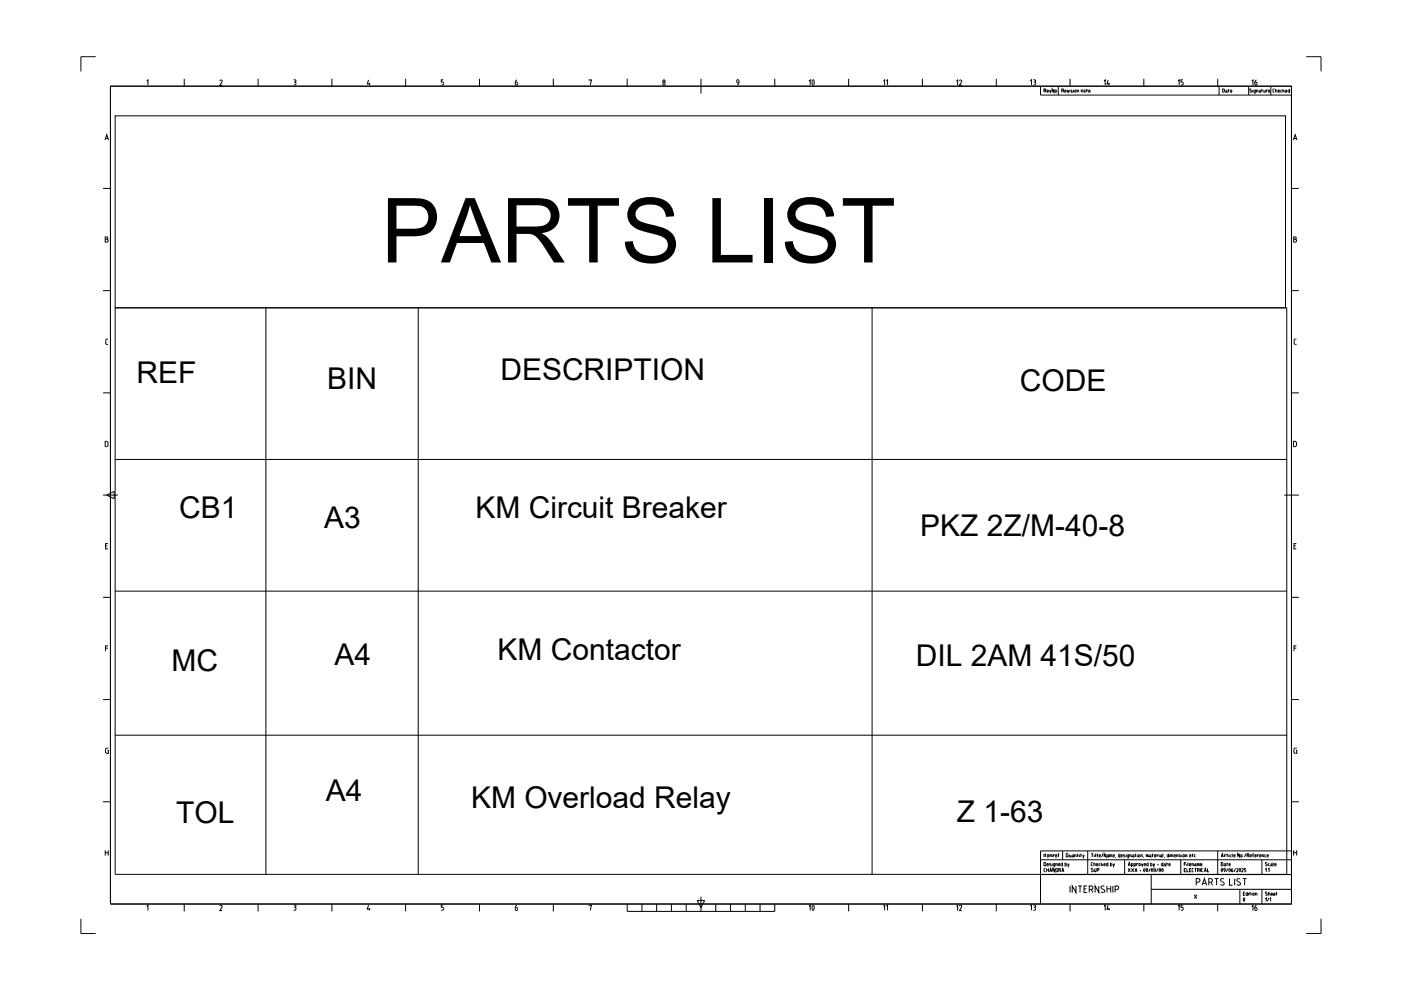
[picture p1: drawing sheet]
<svg xmlns="http://www.w3.org/2000/svg" width="297mm" height="210mm" viewBox="0 0 297 210" stroke-linecap="round" stroke-linejoin="round" font-family="sans-serif">
<!-- layer: 0 -->
<path d="M23.4 18.3h250.4v173.4h-250.4zM24.4 24.6h248.1v40.7h-248.1zM24.4 65.3h248.4v120.1h-248.4zM56.4 65.3v120.1M88.7 65.3v120.1M184.9 65.3v120.1M24.4 97.4h248.4M24.4 125.3h248.4M24.4 155.9h248.4" fill="none" stroke="#000" stroke-width=".21"/>
<!-- layer: Title Block -->
<g fill="none" stroke="#000" stroke-width=".21">
<path d="M20.3 12h-3.1v3.1M23.4 18.3h250.4v173.4h-250.4zM31.1 17.2l.3-.3v1.2M39.1 16.7v1.6M46.6 17.1l.3-.2 .2 .3-.5 .9h.5M54.7 16.7v1.6M62.3 16.9l.4 .1v.1l-.2 .3M62.4 17.4h.1M62.5 17.4l.3 .4M62.7 17.8v.1l-.4 .1M70.4 16.7v1.6M78.1 16.9l-.2 .9h.6"/>
<path d="M78.3 17.6v.5M86 16.7v1.6M94 16.9h-.4v.5l.4 .1 .1 .1M94.1 17.8l-.1 .1-.4 .1M94.1 17.7v.1M101.7 16.7v1.6M109.5 17.5l.2 .2M109.5 17.5h-.3l.1 .5 .2 .1 .2-.3M109.6 17l-.4 .4M109.8 17.7v.1M117.3 16.7v1.6M124.9 17.1v-.2h.5l-.3 1.2"/>
<path d="M133 16.7v1.6M140.5 17.7l.3 .3 .2-.3M140.5 17.7l.3-.3 .2 .3M148.6 16.7v3.1M156.2 17.2l.2 .3M156.2 17.1l.2-.2 .3 .2M156.4 17.5h.3M156.7 17.2a.73 .73 0 0 1-.4 .8M164.3 16.7v1.6M179.9 16.7v1.6M195.6 16.7v1.6M211.2 16.7v1.6"/>
<path d="M222 19.3l.1-.2 .2 .2M222.1 19.6h.2M222.3 19.3h-.3M222.5 19.1l.2 .5 .1-.5M223.5 18.9v.7l-.4-.7v.7M223.7 19.3l.2-.2 .1 .2M223.7 19.3l.2 .3 .1-.3M224.4 18.3v1.9M225.1 19.3h.2l.2 .3M225.3 18.8l.2 .2-.2 .2M225.3 18.9h-.2v.7M225.7 19.3l.2-.2 .1 .2"/>
<path d="M225.7 19.3l.1 .2 .2 .1M226 19.3h-.3M226.3 19.1l.1 .5 .2-.5M226.8 18.9h.1M226.8 19.1v.5M226.9 16.7v1.6M227.2 19.1h.1M227.2 19.1l-.1 .1 .2 .2M227.3 19.4v.1h-.2M227.6 18.9h.1M227.6 19.1v.5M227.9 19.1l.3 .1-.2 .4-.2-.2z"/>
<path d="M228.4 19.6v-.5h.3v.5M229.4 19.1l.2 .5M229.4 19.1h-.1v.5M229.8 19.2l.3-.1v.3l-.1 .2-.2-.2M229.8 19.2v.2M230.4 19.1h.2M230.4 18.9v.7M230.8 19.4l.3 .2M230.8 19.2l.2-.1 .1 .1-.3 .1M230.8 19.2v.3M242.5 16.7v1.6M258.2 16.7v1.6"/>
<path d="M258.5 18.3v1.9M259.2 18.9h.4v.2v.4l-.2 .1h-.2zM259.9 19.1h.1M260 19.1l.2 .5-.3-.1v-.1l.3-.1M260.4 19.1h.2M260.5 18.9v.7M260.9 19.3v.2l.3 .1M260.9 19.3l.1-.2 .2 .2M261.2 19.3h-.3M269.9 19.4l.3 .2M270.2 18.9l-.3 .1M270.4 19.1h.2"/>
<path d="M270.4 18.9v.7M270.6 19.1l.1 .5M271 19.3l.1-.2 .2 .2M271 19.3v.2l.3 .1M271.3 19.3h-.3M271.7 19.1l-.2 .3 .2 .2M271.7 19.6h.1M271.7 19.1h.1M272 18.9v.7M272.2 19.3l.1 .3M272.3 19.2l-.3 .1M272.5 19.3l.2-.2 .2 .2"/>
<path d="M272.5 19.3l.1 .2 .3 .1M272.9 19.3h-.4M273.4 18.9v.7l-.3-.1v-.4h.3M277 12h3.1v3.1M21.9 39.9h1.5M22.3 29.7l.3-1.1 .4 1.1M22.4 29.4h.5M220.6 20.2h53.2M273.8 39.9h1.6M274.2 29.7l.4-1.1 .4 1.1M274.3 29.4h.6M22.3 50.2l.5 .1 .1 .2-.3 .2 .3 .2-.1 .4-.5 .1z"/>
<path d="M22.3 50.7h.3M274.3 50.2l.5 .1v.2l-.2 .2 .3 .2-.2 .4-.4 .1zM274.3 50.7h.3M21.9 61.6h1.5M22.4 72.7l.1 .3h.4M22.7 71.9l-.3 .1v.8M22.7 71.9h.2M273.8 61.6h1.6M274.4 72.7l.1 .3h.4M274.4 72.2v.6M274.7 71.9l-.3 .3M274.7 71.9h.2"/>
<path d="M21.9 83.3h1.5M22.6 93.6l.3 .1v.7l-.2 .3h-.4v-1.1h.3M273.8 83.3h1.6M274.5 93.6l.3 .1 .1 .7-.4 .3M274.5 93.6h-.2v1.1h.2M21.9 105h3.1M22.4 115.7h.4M22.6 105l1.6-.8v1.6zM22.9 115.3h-.5v1.1h.5M272.3 105h3.1M274.3 115.7h.4M274.9 115.3h-.6v1.1h.6"/>
<path d="M21.9 126.6h1.5M22.4 137.4h.5M22.9 136.9h-.5v1.2M273.8 126.6h1.6M274.3 137.4h.6M274.9 136.9h-.6v1.2M21.9 148.3h1.5M22.4 159.4l.3 .3M22.8 159.1h.2v.6h-.3M23 158.6l-.6 .2v.6M273.8 148.3h1.6M274.3 159.4l.3 .3"/>
<path d="M274.6 158.6l-.2 .2-.1 .6M274.6 158.6h.3M274.8 159.1h.1v.6h-.3M21.9 170h1.5M273.8 170h1.6M17.2 194.8v3.1h3.1M22.3 180.3v1.1M22.3 180.8h.7M23 180.3v1.1M31.1 192.2l.3-.3v1.1M39.1 191.7v1.5M46.6 192.1l.3-.2 .2 .3-.5 .9h.5"/>
<path d="M54.7 191.7v1.5M62.3 191.9h.4v.2l-.2 .2M62.4 192.4h.1M62.5 192.4a.31 .31 0 0 1 .3 .3 .31 .31 0 0 1-.3 .3h-.2M70.4 191.7v1.5M78.1 191.9l-.2 .9h.6M78.3 192.5v.5M86 191.7v1.5M94 191.9h-.4v.5h.4l.1 .2M94.1 192.7l-.1 .2-.4 .1M94.1 192.6v.2M101.7 191.7v1.5"/>
<path d="M109.2 192.8l.3 .2 .2-.2M109.2 192.4h.4l.1 .3M109.2 192.4v.4M109.6 191.9l-.4 .5M109.8 192.7v.1M117.3 191.7v1.5M124.9 192v-.1h.5l-.3 1.1M133 191.7v1.5h31.3v-1.5M136.1 191.7v1.5M139.2 191.7v1.5M142.4 191.7v1.5M145.5 191.7v1.5"/>
<path d="M147.8 190.9h1.6l-.8 1.6zM148.6 190.1v3.1M151.8 191.7v1.5M154.9 191.7v1.5M158 191.7v1.5M161.1 191.7v1.5M179.9 191.7v1.5M195.6 191.7v1.5M211.2 191.7v1.5M220.6 182.3h53.2M220.6 185.4h53.2M221.3 181v.7"/>
<path d="M221.5 182.9h.2v.5M221.5 184.1l-.2 .2v.4l.2 .1M221.5 182.9h-.2v.7h.2M221.5 184.8h.2M221.5 184.1h.2M221.6 181.2h.2M221.7 181v.7M221.7 183.4l-.2 .2M221.9 184.1v.7M221.9 184.5h.4M222 183.3l.1-.2 .2 .2M222 183.3l.1 .3"/>
<path d="M222 181.6l.2 .1M222 181.4l.2-.2 .2 .2-.3 .1M222.1 181.4v.2M222.1 183.6h.2M222.2 181.7h.2M222.3 183.3l-.3 .1M222.3 184.1v.7M222.5 184.8l.3-.7 .2 .7M222.6 184.6h.3M222.8 183.1l-.3 .1 .3 .3h-.3M222.8 181.2v.5M223.1 181.4l-.5-.2v.5"/>
<path d="M223.1 181.4v.3M223.1 182.9h.1M223.1 183.1v.5M223.4 183.1l-.1 .1 .1 .4M223.4 183.1h.2v.6l-.2 .1M223.4 183.6h.2M223.5 181.3l-.2-.1v.5M223.6 184.1v.7l-.4-.7v.7M224 183.1l.2 .5M224 184.1l.2 .2v.5h-.2M224 183.1h-.1v.5M224 184.1h-.1v.7h.1"/>
<path d="M224.1 181.4l-.3-.1v.3l.3 .1M224.1 181.4l-.3 .1M224.3 181.2h.3M224.4 183.3l.2-.2 .1 .2M224.4 181.2v.5M224.4 183.4l.1 .2M224.4 183.3v.2M224.5 184.5h.2l.2 .3M224.5 183.6h.2M224.6 181l-.2 .1M224.7 184.1l.2 .2-.2 .2M224.7 184.1h-.2v.7"/>
<path d="M224.7 183.3l-.3 .1M225.1 183.1l-.2 .3 .2 .2M225.1 183.1h.2M225.1 184.8l.2-.7 .3 .7M225.2 184.6h.3M225.3 182.9v.7h-.2M225.3 180.4v1.9M225.8 182.9v.7h.2M225.8 183.1h.2M226 183.1l.1 .1-.1 .4M226 181.2l.1-.2h.3v.5l-.2 .2-.2-.2M226 181.2v.3"/>
<path d="M226.3 181.6l.2 .1M226.4 183.1l.1 .5M226.7 183.1l-.3 .7M226.7 181.2v.4M226.7 181.6l.2 .1M226.9 187.8v1.4M226.9 191.7v1.5M227.1 181.2v.5h-.2M227.3 181.2l.3 .2M227.4 181.5l-.1 .1 .1 .1M227.4 181.5h.2M227.6 181.4v.3h-.2"/>
<path d="M228.1 187.8v1.4l-.8-1.4v1.4M228.1 181.4l-.3-.2v.5M228.2 181.4v.3M228.4 181.2h.2M228.5 181v.7M228.6 187.8h.8M228.9 181h.1M228.9 181.2v.5M229 187.8v1.4M229.1 181.2h.2M229.2 181v.7M229.6 181.2l.1 .5"/>
<path d="M229.8 188.5h.5M229.9 181.2l-.3 .7M230.5 187.8h-.7v1.4h.7M230.6 180.4v5M230.9 188.6h.4M231.3 187.8a.39 .39 0 0 1 .4 .4 .39 .39 0 0 1-.4 .4M231.3 187.8h-.4v1.4M231.4 183.1v.4l.3 .1M231.4 181h.4M231.4 188.6l.3 .6M231.5 184.4l.2 .1M231.6 181v.7"/>
<path d="M231.7 184.5v.3h-.4M231.7 182.9l-.3 .1M231.7 184.2l-.3-.1v.3M231.9 182.9v.7M231.9 183.1h.2M232 184.6l.2 .2 .2-.2M232 181h.1M232 181.2v.5M232 184.1v.5M232.1 183.1l.1 .5M232.2 181.2h.3M232.3 181v.7"/>
<path d="M232.4 184.1v.5M232.5 183.3l.1-.2 .2 .2M232.5 183.3l.1 .3M232.6 183.6h.2M232.6 184.5h.4v-.3l-.4-.1v.7M232.7 181l.1 .7M232.8 183.3l-.3 .1M233 187.8v1.4l-.8-1.4v1.4M233 181.5h.3v-.2h-.2l-.1 .3 .3 .1M233.1 183.1l-.1 .3 .1 .2M233.2 183.6h.1M233.2 183.1h.1"/>
<path d="M233.5 182.9v.7M233.6 188.4l.4 .2 .2 .4-.3 .2-.5-.1M233.6 183.3l.2 .3M233.7 187.8l-.3 .3 .2 .3M233.7 187.8l.4 .1M233.8 183.2l-.3 .2M233.9 181l-.3 .7M234 183.3l.2-.2 .1 .2M234 183.3l.1 .3M234.2 183.6h.1M234.3 183.3l-.3 .1M234.5 181v.7l-.4-.7v.7"/>
<path d="M234.7 188.5h.8M234.7 187.8v1.4M234.7 183.1l-.1 .3 .1 .2M234.7 183.1h.2M234.8 181.2l.2 .2M234.9 182.9v.7h-.2M235 181.4v.3h-.2v-.2h.2M235.4 182.9v.7h.2M235.4 183.1h.2M235.5 187.8v1.4M235.5 181.2v.5M235.6 183.1l.2 .1-.2 .4"/>
<path d="M235.7 181.4l-.4-.2v.5M235.8 181.4v.3M236 187.8v1.4M236 181.5h.3l-.1-.2h-.2v.3l.3 .1M236 183.1l.1 .5M236.3 183.1l-.3 .7M236.4 188.6h.4M236.6 181.7l-.1 .2M236.8 187.8a.39 .39 0 0 1 .4 .4 .39 .39 0 0 1-.4 .4M236.8 187.8h-.4v1.4M237.1 181.4v.2M237.4 181v.7l-.3-.1"/>
<path d="M237.4 181.2l-.3 .2M237.6 181.4l.2-.2 .2 .2M237.7 181.4v.3h.3M238 181.4l-.3 .1M238.4 182.3v3.1M238.5 181.3h-.3l.3 .4h-.3M238.8 181h.1M238.8 181.2v.5M239 181.4l.3-.2v.6l-.3 .1M239 181.6l.3 .1M239 181.4v.2M239.2 183.6l.2-.7 .3 .7"/>
<path d="M239.2 184.1l.5 .7M239.3 183.4h.3M239.7 184.1l-.5 .7M239.7 181.2l.1 .2M239.7 181.2h-.1v.5M239.9 181.4v.3M239.9 183.6h.2M239.9 184.1l.5 .7M240.1 183.1l.1 .1-.1 .4M240.1 183.1h-.2v.7M240.1 181.2l.3 .2M240.2 181.5h.2"/>
<path d="M240.4 184.1l-.5 .7M240.4 181.4v.3l-.3-.1 .1-.2M240.4 183.6h.2M240.6 184.1l.5 .7M240.6 183.1l.2 .1-.2 .4M240.6 183.1h-.2v.7M240.7 181.2h.2M240.7 181v.7M241.1 184.1l-.5 .7M241.1 181h.1M241.1 181.2v.5M241.2 183.2l-.2-.1v.5"/>
<path d="M241.4 181.3l.2 .1-.1 .3zM241.5 183.3l.1-.2 .2 .2M241.5 183.3l.1 .3 .2-.3M241.6 184.6h.3M242 183.1l.2 .5 .1-.5M242.2 181.4l-.3-.2v.5M242.2 181.4v.3M242.5 181.7v.1M242.5 191.7v1.5M242.6 184.1a.38 .38 0 0 1 .2 .4 .38 .38 0 0 1-.2 .3zM242.6 183.3l.1 .3M242.6 183.3l.1-.2 .2 .2"/>
<path d="M242.7 183.6h.2M242.9 183.3l-.3 .1M243.1 184.1a.38 .38 0 0 1 .2 .4 .38 .38 0 0 1-.2 .3zM243.2 183.1l-.1 .1 .1 .4M243.3 183.1h.1M243.3 181.2v.5M243.4 182.9v.7h-.1M243.5 181.4l-.5-.2v.5M243.5 181.4v.3M243.8 181.2h.1M243.8 181.5h.2M243.9 184.1l-.3 .7"/>
<path d="M243.9 181.2l.1 .2M244 182.9v.7h.1M244 183.1h.1M244 181.4v.3l-.2-.1v-.2M244.1 188.6h29.7M244.1 185.4v6.3M244.1 183.1l.2 .1-.2 .4M244.2 184.1a.39 .39 0 0 1 .3 .4 .39 .39 0 0 1-.2 .3l-.2-.2zM244.3 181.2h.2M244.4 181v.7M244.5 183.1l.2 .5M244.7 181.4l.2-.2 .2 .2"/>
<path d="M244.7 181.6l.2 .1M244.8 181.4v.2M244.8 183.1l-.3 .7M244.9 181.7h.2M244.9 184.2v-.1a.38 .38 0 0 0-.3 .4 .38 .38 0 0 0 .3 .3M244.9 184.1v.7M245.1 181.4l-.3 .1M245.4 183.4h.3M245.5 181.3l-.2-.1v.5M245.5 184.1l-.3 .7M245.8 181h.1M245.8 181.2v.5"/>
<path d="M245.8 184.1h.1a.38 .38 0 0 1 .2 .4 .38 .38 0 0 1-.2 .3zM246 181.2l.3 .2M246.1 181.5h.2M246.2 183.4l.2 .2M246.2 183.2v.2M246.3 181.4v.3l-.3-.1 .1-.2M246.4 183.1l-.2 .1M246.4 183.1h.2M246.4 184.1a.38 .38 0 0 1 .2 .4 .38 .38 0 0 1-.2 .3zM246.5 181.6l.1 .1M246.6 182.9v.7h-.2M246.6 181v.6"/>
<path d="M246.8 183.1h.2M246.9 181.7v.1M246.9 183.1l.2 .5h-.2M247.1 183.4h-.3l.1 .2M247.3 183.1h.3M247.4 182.9v.7M247.4 181.4v.2M247.8 181v.7l-.4-.1M247.8 181.2l-.4 .2M247.8 183.3l.1-.2 .2 .2M247.8 183.3l.1 .3M247.9 183.6h.2"/>
<path d="M248 181h.1M248 181.2v.5M248.1 183.3l-.3 .1M248.5 181.2v.5M248.6 181.2l.1 .2M248.6 181.2h-.4v.5M248.7 181.4v.3M248.9 181.4l.2-.2 .1 .2-.3 .1M248.9 181.6l.3 .1M248.9 181.4v.2M249.8 181.4v.3M249.8 181.4l-.3-.2v.5"/>
<path d="M250.3 181.3h-.3l.3 .4-.3-.1M250.3 182.3v3.1M250.6 181h.1M250.6 181.2v.5M250.9 181.3l.2 .1-.1 .3-.2-.1zM251.1 183.2h.3M251.1 184.5h.2M251.4 182.9h-.3v.7M251.4 184.1h-.3v.7h.3M251.6 184.1v.7h.4M251.6 182.9h.1M251.6 183.1v.5"/>
<path d="M251.7 181.4l-.3-.2v.5M251.7 181.4v.3M251.9 182.9v.7M252.2 183.3l.1-.2 .2 .2M252.2 183.4l.1 .2M252.2 183.3v.2M252.2 184.5h.2M252.2 181.6l.1 .1M252.2 181.4l.2-.2 .1 .2M252.2 181.4v.2M252.3 183.6h.2M252.3 181.7h.2"/>
<path d="M252.5 183.3l-.3 .1M252.5 184.1h-.3v.7h.3M252.5 181.4l-.3 .1M252.8 181.2h.2M252.8 181v.7M252.9 183.1l.2 .5M252.9 183.1h-.2v.5M253.1 184.1l-.3 .1-.1 .5 .4 .1M253.2 181.5l.3 .2M253.2 181.4v.2M253.3 184.1h.4M253.3 183.1h.2"/>
<path d="M253.4 183.3l-.1 .1 .1 .2M253.4 183.4h.2M253.4 183.1l.2 .5h-.2M253.5 181.2l-.3 .2M253.5 184.1v.7M253.6 187.1h.4M253.9 184.5h.3v-.3l-.3-.1v.7M254 186.3a.39 .39 0 0 1 .4 .4 .39 .39 0 0 1-.4 .4M254 186.3h-.4v1.4M254.1 183.1v.5M254.1 184.5l.2 .3M254.1 183.1l.2 .1"/>
<path d="M254.2 183.1h-.4v.5M254.3 183.2v.4M254.5 183.3l.2-.2 .1 .2M254.5 183.3l.1 .3M254.5 184.1v.7M254.6 183.6h.3M254.7 184.7l.4 .1M254.8 184.3v.4M254.9 183.3l-.4 .1M254.9 187.7l.5-1.4 .4 1.4M255 187.3h.7M255.1 184.1l-.4 .2"/>
<path d="M255.3 184.8l.3-.7 .2 .7M255.4 184.6h.3M256 184.1v.7h.3M256.3 187.1h.4a.39 .39 0 0 0 .4-.4 .39 .39 0 0 0-.4-.4h-.4v1.4M256.8 187.1l.3 .6M257.5 186.3h.8M257.9 186.3v1.4M258.2 180.4v5M258.2 191.7v1.5M258.9 181.7l.3-.7 .2 .7M259 184.1a.38 .38 0 0 1 .2 .4 .38 .38 0 0 1-.2 .3zM259 181.5h.3"/>
<path d="M259.3 183.4l-.4 .2v-.7h.3l.1 .5M259.5 184.2h.2l.1 .3h-.3zM259.5 186.4a.42 .42 0 0 0-.5-.1 .42 .42 0 0 0-.2 .4l.6 .4 .1 .3-.3 .3-.4-.2M259.6 183.1h.1M259.7 183.1l.1 .5h-.1M259.8 184.5l-.3 .3M259.8 181.3l-.2-.1v.5M259.8 183.4h-.2v.2M260.1 181.2h.2M260.1 183.1h.2M260.2 181v.7M260.2 182.9v.7"/>
<path d="M260.3 184.1l-.3 .7M260.5 183.3l.2 .3M260.5 181h.1M260.5 181.2v.5M260.5 183.3l.2-.2 .2 .2M260.6 184.1h.1a.38 .38 0 0 1 .2 .4 .38 .38 0 0 1-.2 .3zM260.7 186.3v1.4h.6M260.7 183.6h.2M260.8 181.6l.2 .1M260.8 181.4v.2M260.9 183.3l-.4 .1M261 181.2l-.2 .2"/>
<path d="M261.1 184.4v.4h.3v-.2M261.1 184.4l.3 .2M261.3 181v.7M261.3 184.1l-.2 .3M261.6 181.5h.3l-.1-.2h-.2v.3l.3 .1M261.8 186.3v1.4M262 184.1l-.4 .7M262.2 184.2l.2-.1 .1 .2-.3 .5h.3M262.8 181v.7l-.4-.7v.7M262.9 186.4a.4 .4 0 0 0-.4-.1 .4 .4 0 0 0-.2 .4l.6 .4 .1 .3-.3 .3-.5-.2M263 184.2l-.1-.1a.38 .38 0 0 0-.2 .4 .38 .38 0 0 0 .2 .3h.1M263 184.1v.7"/>
<path d="M263.1 181.3l.3 .1-.2 .3zM263.3 184.2l.1-.1 .2 .2-.3 .5h.3M263.5 186.3h.8M263.6 181.7h.1M263.8 184.8h.2M263.9 186.3v1.4M264 184.4l.1 .2M264.1 184.1h-.3v.3h.2M264.1 184.7l-.1 .1M264.2 181l-.4 .7M264.2 184.6v.1M264.6 181h.1v.3l-.3 .1"/>
<path d="M264.6 181h-.2v.7M264.6 181.4l.2 .3M265 181.5h.3v-.2h-.2l-.1 .3 .3 .1M265.6 181.2h.2M265.6 181.2v.5M265.8 181l-.2 .1M266 181.5h.3v-.2h-.2l-.1 .3 .3 .1M266.8 181.3l-.2-.1v.5M267 181.5h.4l-.1-.2-.3 .1 .2 .3M267.2 181.7h.2M267.6 182.3v3.1M267.6 188.6v3.1"/>
<path d="M267.9 181.4l-.3-.2v.5M267.9 181.4v.3M268.1 181.4v.2M268.1 181.6l.3 .1M268.3 183.5l.2 .1M268.3 184.3l.2-.2v.7M268.4 181.2l-.3 .2M268.4 183.2l.2 .1M268.6 183.3l.1 .1-.2 .2M268.6 181.5h.3v-.2h-.2l-.1 .3 .3 .1M268.7 189.1l-.3 .1v.2M268.7 182.9h-.3v.3"/>
<path d="M268.7 184.5h.1M268.7 184.7h.1M268.9 183.4l.1 .2M268.9 184.3l.2-.2v.7M268.9 183.2v.2M268.9 189.1v.8M269 183.1l-.1 .1M269.1 183.6h.1M269.1 183.1h.1M269.4 183.1h.2M269.6 183.1l.1 .5h-.2M269.7 183.4h-.3l.1 .2"/>
<path d="M269.9 182.9l.1 .7M270 189.6h.3v-.2h-.2v.4M270.1 189.9h.2M270.2 183.3l.2-.2 .2 .2M270.2 183.4l.2 .2M270.3 183.3v.2M270.4 183.6h.2M270.6 183.3l-.3 .1M270.6 189.4h.2M270.6 189.1v.8M273.8 180.4h-53.2v11.3M274.3 180.8h.6"/>
<path d="M274.3 180.3v1.1M274.9 180.3v1.1M280.1 194.8v3.1h-3.1"/>
<circle cx="140.8" cy="17.2" r=".24"/>
</g>
<text font-size="19.1" x="80.8" y="55.7">PARTS LIST</text>
<g font-size="6.4">
<text x="28.9" y="81.3">REF</text>
<text x="69.4" y="82.5">BIN</text>
<text x="106.1" y="80.6">DESCRIPTION</text>
<text x="216.2" y="82.8">CODE</text>
<text x="38" y="109.9">CB1</text>
<text x="68.8" y="112">A3</text>
<text x="100.8" y="109.9">KM Circuit Breaker</text>
<text x="195.1" y="113.6">PKZ 2Z/M-40-8</text>
<text x="36.4" y="142.2">MC</text>
<text x="70.9" y="141">A4</text>
<text x="105.5" y="140">KM Contactor</text>
<text x="194.1" y="141.3">DIL 2AM 41S/50</text>
<text x="69.1" y="169.9">A4</text>
<text x="99.9" y="171.4">KM Overload Relay</text>
<text x="37.3" y="174.5">TOL</text>
<text x="202.9" y="174.2">Z 1-63</text>
</g>
<g font-size="5.3">
<text x="169.7" y="19.8">10</text>
<text x="169.7" y="194.7">10</text>
</g>
<g font-size="4.4">
<text x="252.2" y="19.4" transform="rotate(-90 252.2 19.4)">15</text>
<text x="264.6" y="19.4">16</text>
<text x="205.3" y="194.4" transform="rotate(-90 205.3 194.4)">12</text>
<text x="236.7" y="194.4" transform="rotate(-90 236.7 194.4)">14</text>
<text x="252.2" y="194.4" transform="rotate(-90 252.2 194.4)">15</text>
<text x="261.8" y="192.6">0</text>
<text x="264.6" y="194.4">16</text>
</g>
<g font-size="4">
<text x="189.4" y="19.4" transform="rotate(-90 189.4 19.4)">11</text>
<text x="201.8" y="19.4">12</text>
<text x="220.8" y="19.4" transform="rotate(-90 220.8 19.4)">13</text>
<text x="233.2" y="19.4">14</text>
<text x="189.4" y="194.4" transform="rotate(-90 189.4 194.4)">11</text>
<text x="220.8" y="194.4" transform="rotate(-90 220.8 194.4)">13</text>
</g>
</svg>
